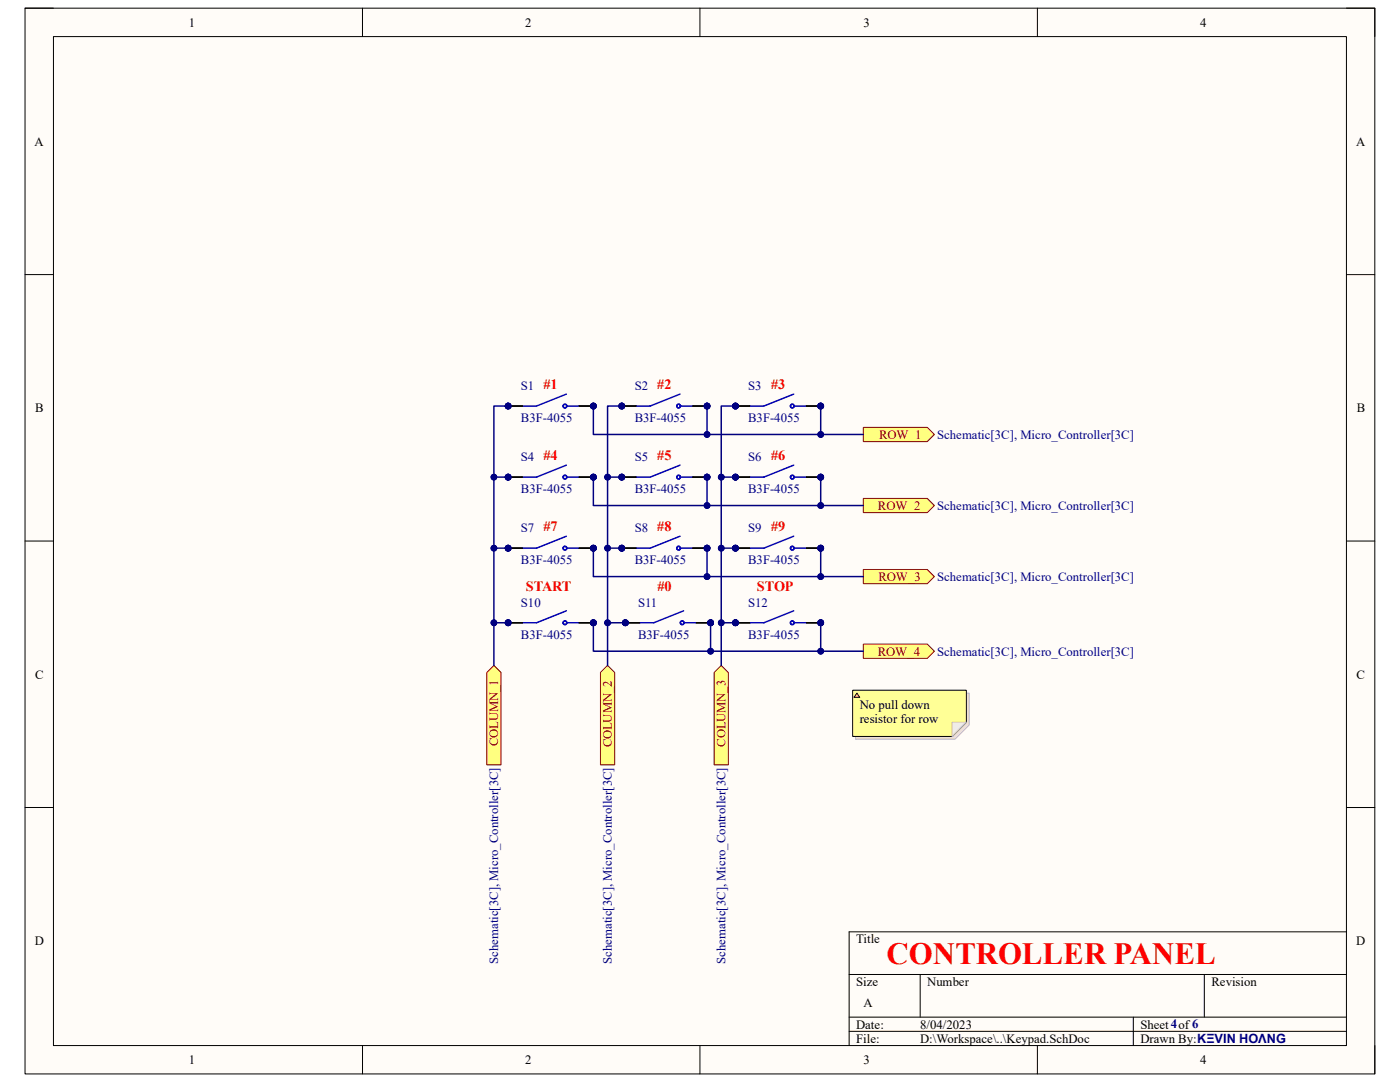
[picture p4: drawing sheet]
<svg xmlns="http://www.w3.org/2000/svg" width="279mm" height="216mm" viewBox="0 0 279 216" stroke-linecap="round" stroke-linejoin="round" font-family="sans-serif">
<path d="M5 1.6h269.4v212.7h-269.4z" fill-rule="evenodd" fill="#fffcf8"/>
<path d="M5 1.6h269.4v212.7h-269.4z" fill="none" stroke="#000" stroke-width=".2"/>
<path d="M10.7 7.3h258v201.3h-258z" fill-rule="evenodd" fill="#fffcf8"/>
<g fill="none" stroke="#000" stroke-width=".2">
<path d="M5 1.6h5.7M10.7 7.3h258v201.3h-258zM72.3 1.6v5.7M139.7 1.6v5.7M207 1.6v5.7M268.7 1.6h5.7v5.7M5 54.8h5.7M268.7 54.8h5.7M5 108h5.7M268.7 108h5.7M5 161.1h5.7M268.7 161.1h5.7"/>
<path d="M169.5 194.4h99.2M183.6 194.4v8.6M240.3 194.4v8.6M268.7 185.9h-99.2v22.7M72.3 208.6v5.7M139.7 208.6v5.7M169.5 203h99.2M169.5 205.8h99.2M207 208.6v5.7M226.2 203v5.6M274.4 208.6v5.7"/>
</g>
<circle cx="101.4" cy="81" r=".57" fill="#000080"/>
<circle cx="101.4" cy="81" r=".57" fill="none" stroke="#000080" stroke-width=".2"/>
<circle cx="101.4" cy="81" r=".57" fill="#000080"/>
<circle cx="101.4" cy="81" r=".57" fill="none" stroke="#000080" stroke-width=".2"/>
<circle cx="118.4" cy="81" r=".57" fill="#000080"/>
<circle cx="118.4" cy="81" r=".57" fill="none" stroke="#000080" stroke-width=".2"/>
<circle cx="118.4" cy="81" r=".57" fill="#000080"/>
<circle cx="118.4" cy="81" r=".57" fill="none" stroke="#000080" stroke-width=".2"/>
<g fill="none" stroke="#00f" stroke-width=".3">
<path d="M113 78.6l-5.9 2.4h-2.9M113.2 81h2.4"/>
<circle cx="112.7" cy="81" r=".37"/>
</g>
<path d="M101.4 81h2.8" fill="none" stroke="#000" stroke-width=".3"/>
<circle cx="101.4" cy="81" r=".57" fill="#000080"/>
<circle cx="101.4" cy="81" r=".57" fill="none" stroke="#000080" stroke-width=".2"/>
<path d="M101.4 81h2.8" fill="none" stroke="#000" stroke-width=".3"/>
<circle cx="101.4" cy="81" r=".57" fill="#000080"/>
<circle cx="101.4" cy="81" r=".57" fill="none" stroke="#000080" stroke-width=".2"/>
<path d="M115.6 81h2.8" fill="none" stroke="#000" stroke-width=".3"/>
<circle cx="118.4" cy="81" r=".57" fill="#000080"/>
<circle cx="118.4" cy="81" r=".57" fill="none" stroke="#000080" stroke-width=".2"/>
<path d="M115.6 81h2.8" fill="none" stroke="#000" stroke-width=".3"/>
<circle cx="118.4" cy="81" r=".57" fill="#000080"/>
<circle cx="118.4" cy="81" r=".57" fill="none" stroke="#000080" stroke-width=".2"/>
<circle cx="124.1" cy="81" r=".57" fill="#000080"/>
<circle cx="124.1" cy="81" r=".57" fill="none" stroke="#000080" stroke-width=".2"/>
<circle cx="124.1" cy="81" r=".57" fill="#000080"/>
<circle cx="124.1" cy="81" r=".57" fill="none" stroke="#000080" stroke-width=".2"/>
<circle cx="141.1" cy="81" r=".57" fill="#000080"/>
<circle cx="141.1" cy="81" r=".57" fill="none" stroke="#000080" stroke-width=".2"/>
<circle cx="141.1" cy="81" r=".57" fill="#000080"/>
<circle cx="141.1" cy="81" r=".57" fill="none" stroke="#000080" stroke-width=".2"/>
<g fill="none" stroke="#00f" stroke-width=".3">
<path d="M135.7 78.6l-5.9 2.4h-2.9M135.9 81h2.4"/>
<circle cx="135.4" cy="81" r=".37"/>
</g>
<path d="M124.1 81h2.8" fill="none" stroke="#000" stroke-width=".3"/>
<circle cx="124.1" cy="81" r=".57" fill="#000080"/>
<circle cx="124.1" cy="81" r=".57" fill="none" stroke="#000080" stroke-width=".2"/>
<path d="M124.1 81h2.8" fill="none" stroke="#000" stroke-width=".3"/>
<circle cx="124.1" cy="81" r=".57" fill="#000080"/>
<circle cx="124.1" cy="81" r=".57" fill="none" stroke="#000080" stroke-width=".2"/>
<path d="M138.3 81h2.8" fill="none" stroke="#000" stroke-width=".3"/>
<circle cx="141.1" cy="81" r=".57" fill="#000080"/>
<circle cx="141.1" cy="81" r=".57" fill="none" stroke="#000080" stroke-width=".2"/>
<path d="M138.3 81h2.8" fill="none" stroke="#000" stroke-width=".3"/>
<circle cx="141.1" cy="81" r=".57" fill="#000080"/>
<circle cx="141.1" cy="81" r=".57" fill="none" stroke="#000080" stroke-width=".2"/>
<circle cx="146.8" cy="81" r=".57" fill="#000080"/>
<circle cx="146.8" cy="81" r=".57" fill="none" stroke="#000080" stroke-width=".2"/>
<circle cx="146.8" cy="81" r=".57" fill="#000080"/>
<circle cx="146.8" cy="81" r=".57" fill="none" stroke="#000080" stroke-width=".2"/>
<circle cx="163.8" cy="81" r=".57" fill="#000080"/>
<circle cx="163.8" cy="81" r=".57" fill="none" stroke="#000080" stroke-width=".2"/>
<circle cx="163.8" cy="81" r=".57" fill="#000080"/>
<circle cx="163.8" cy="81" r=".57" fill="none" stroke="#000080" stroke-width=".2"/>
<g fill="none" stroke="#00f" stroke-width=".3">
<path d="M158.4 78.6l-6 2.4h-2.8M158.5 81h2.5"/>
<circle cx="158.1" cy="81" r=".37"/>
</g>
<path d="M146.8 81h2.8" fill="none" stroke="#000" stroke-width=".3"/>
<circle cx="146.8" cy="81" r=".57" fill="#000080"/>
<circle cx="146.8" cy="81" r=".57" fill="none" stroke="#000080" stroke-width=".2"/>
<path d="M146.8 81h2.8" fill="none" stroke="#000" stroke-width=".3"/>
<circle cx="146.8" cy="81" r=".57" fill="#000080"/>
<circle cx="146.8" cy="81" r=".57" fill="none" stroke="#000080" stroke-width=".2"/>
<path d="M161 81h2.8" fill="none" stroke="#000" stroke-width=".3"/>
<circle cx="163.8" cy="81" r=".57" fill="#000080"/>
<circle cx="163.8" cy="81" r=".57" fill="none" stroke="#000080" stroke-width=".2"/>
<path d="M161 81h2.8" fill="none" stroke="#000" stroke-width=".3"/>
<circle cx="163.8" cy="81" r=".57" fill="#000080"/>
<circle cx="163.8" cy="81" r=".57" fill="none" stroke="#000080" stroke-width=".2"/>
<circle cx="101.4" cy="95.2" r=".57" fill="#000080"/>
<circle cx="101.4" cy="95.2" r=".57" fill="none" stroke="#000080" stroke-width=".2"/>
<circle cx="101.4" cy="95.2" r=".57" fill="#000080"/>
<circle cx="101.4" cy="95.2" r=".57" fill="none" stroke="#000080" stroke-width=".2"/>
<circle cx="118.4" cy="95.2" r=".57" fill="#000080"/>
<circle cx="118.4" cy="95.2" r=".57" fill="none" stroke="#000080" stroke-width=".2"/>
<circle cx="118.4" cy="95.2" r=".57" fill="#000080"/>
<circle cx="118.4" cy="95.2" r=".57" fill="none" stroke="#000080" stroke-width=".2"/>
<g fill="none" stroke="#00f" stroke-width=".3">
<path d="M113 92.8l-5.9 2.4h-2.9M113.2 95.2h2.4"/>
<circle cx="112.7" cy="95.2" r=".37"/>
</g>
<path d="M101.4 95.2h2.8" fill="none" stroke="#000" stroke-width=".3"/>
<circle cx="101.4" cy="95.2" r=".57" fill="#000080"/>
<circle cx="101.4" cy="95.2" r=".57" fill="none" stroke="#000080" stroke-width=".2"/>
<path d="M101.4 95.2h2.8" fill="none" stroke="#000" stroke-width=".3"/>
<circle cx="101.4" cy="95.2" r=".57" fill="#000080"/>
<circle cx="101.4" cy="95.2" r=".57" fill="none" stroke="#000080" stroke-width=".2"/>
<path d="M115.6 95.2h2.8" fill="none" stroke="#000" stroke-width=".3"/>
<circle cx="118.4" cy="95.2" r=".57" fill="#000080"/>
<circle cx="118.4" cy="95.2" r=".57" fill="none" stroke="#000080" stroke-width=".2"/>
<path d="M115.6 95.2h2.8" fill="none" stroke="#000" stroke-width=".3"/>
<circle cx="118.4" cy="95.2" r=".57" fill="#000080"/>
<circle cx="118.4" cy="95.2" r=".57" fill="none" stroke="#000080" stroke-width=".2"/>
<circle cx="124.1" cy="95.2" r=".57" fill="#000080"/>
<circle cx="124.1" cy="95.2" r=".57" fill="none" stroke="#000080" stroke-width=".2"/>
<circle cx="124.1" cy="95.2" r=".57" fill="#000080"/>
<circle cx="124.1" cy="95.2" r=".57" fill="none" stroke="#000080" stroke-width=".2"/>
<circle cx="141.1" cy="95.2" r=".57" fill="#000080"/>
<circle cx="141.1" cy="95.2" r=".57" fill="none" stroke="#000080" stroke-width=".2"/>
<circle cx="141.1" cy="95.2" r=".57" fill="#000080"/>
<circle cx="141.1" cy="95.2" r=".57" fill="none" stroke="#000080" stroke-width=".2"/>
<g fill="none" stroke="#00f" stroke-width=".3">
<path d="M135.7 92.8l-5.9 2.4h-2.9M135.9 95.2h2.4"/>
<circle cx="135.4" cy="95.2" r=".37"/>
</g>
<path d="M124.1 95.2h2.8" fill="none" stroke="#000" stroke-width=".3"/>
<circle cx="124.1" cy="95.2" r=".57" fill="#000080"/>
<circle cx="124.1" cy="95.2" r=".57" fill="none" stroke="#000080" stroke-width=".2"/>
<path d="M124.1 95.2h2.8" fill="none" stroke="#000" stroke-width=".3"/>
<circle cx="124.1" cy="95.2" r=".57" fill="#000080"/>
<circle cx="124.1" cy="95.2" r=".57" fill="none" stroke="#000080" stroke-width=".2"/>
<path d="M138.3 95.2h2.8" fill="none" stroke="#000" stroke-width=".3"/>
<circle cx="141.1" cy="95.2" r=".57" fill="#000080"/>
<circle cx="141.1" cy="95.2" r=".57" fill="none" stroke="#000080" stroke-width=".2"/>
<path d="M138.3 95.2h2.8" fill="none" stroke="#000" stroke-width=".3"/>
<circle cx="141.1" cy="95.2" r=".57" fill="#000080"/>
<circle cx="141.1" cy="95.2" r=".57" fill="none" stroke="#000080" stroke-width=".2"/>
<circle cx="146.8" cy="95.2" r=".57" fill="#000080"/>
<circle cx="146.8" cy="95.2" r=".57" fill="none" stroke="#000080" stroke-width=".2"/>
<circle cx="146.8" cy="95.2" r=".57" fill="#000080"/>
<circle cx="146.8" cy="95.2" r=".57" fill="none" stroke="#000080" stroke-width=".2"/>
<circle cx="163.8" cy="95.2" r=".57" fill="#000080"/>
<circle cx="163.8" cy="95.2" r=".57" fill="none" stroke="#000080" stroke-width=".2"/>
<circle cx="163.8" cy="95.2" r=".57" fill="#000080"/>
<circle cx="163.8" cy="95.2" r=".57" fill="none" stroke="#000080" stroke-width=".2"/>
<g fill="none" stroke="#00f" stroke-width=".3">
<path d="M158.4 92.8l-6 2.4h-2.8M158.5 95.2h2.5"/>
<circle cx="158.1" cy="95.2" r=".37"/>
</g>
<path d="M146.8 95.2h2.8" fill="none" stroke="#000" stroke-width=".3"/>
<circle cx="146.8" cy="95.2" r=".57" fill="#000080"/>
<circle cx="146.8" cy="95.2" r=".57" fill="none" stroke="#000080" stroke-width=".2"/>
<path d="M146.8 95.2h2.8" fill="none" stroke="#000" stroke-width=".3"/>
<circle cx="146.8" cy="95.2" r=".57" fill="#000080"/>
<circle cx="146.8" cy="95.2" r=".57" fill="none" stroke="#000080" stroke-width=".2"/>
<path d="M161 95.2h2.8" fill="none" stroke="#000" stroke-width=".3"/>
<circle cx="163.8" cy="95.2" r=".57" fill="#000080"/>
<circle cx="163.8" cy="95.2" r=".57" fill="none" stroke="#000080" stroke-width=".2"/>
<path d="M161 95.2h2.8" fill="none" stroke="#000" stroke-width=".3"/>
<circle cx="163.8" cy="95.2" r=".57" fill="#000080"/>
<circle cx="163.8" cy="95.2" r=".57" fill="none" stroke="#000080" stroke-width=".2"/>
<circle cx="101.4" cy="109.4" r=".57" fill="#000080"/>
<circle cx="101.4" cy="109.4" r=".57" fill="none" stroke="#000080" stroke-width=".2"/>
<circle cx="101.4" cy="109.4" r=".57" fill="#000080"/>
<circle cx="101.4" cy="109.4" r=".57" fill="none" stroke="#000080" stroke-width=".2"/>
<circle cx="118.4" cy="109.4" r=".57" fill="#000080"/>
<circle cx="118.4" cy="109.4" r=".57" fill="none" stroke="#000080" stroke-width=".2"/>
<circle cx="118.4" cy="109.4" r=".57" fill="#000080"/>
<circle cx="118.4" cy="109.4" r=".57" fill="none" stroke="#000080" stroke-width=".2"/>
<g fill="none" stroke="#00f" stroke-width=".3">
<path d="M113 107l-5.9 2.4h-2.9M113.2 109.4h2.4"/>
<circle cx="112.7" cy="109.4" r=".37"/>
</g>
<path d="M101.4 109.4h2.8" fill="none" stroke="#000" stroke-width=".3"/>
<circle cx="101.4" cy="109.4" r=".57" fill="#000080"/>
<circle cx="101.4" cy="109.4" r=".57" fill="none" stroke="#000080" stroke-width=".2"/>
<path d="M101.4 109.4h2.8" fill="none" stroke="#000" stroke-width=".3"/>
<circle cx="101.4" cy="109.4" r=".57" fill="#000080"/>
<circle cx="101.4" cy="109.4" r=".57" fill="none" stroke="#000080" stroke-width=".2"/>
<path d="M115.6 109.4h2.8" fill="none" stroke="#000" stroke-width=".3"/>
<circle cx="118.4" cy="109.4" r=".57" fill="#000080"/>
<circle cx="118.4" cy="109.4" r=".57" fill="none" stroke="#000080" stroke-width=".2"/>
<path d="M115.6 109.4h2.8" fill="none" stroke="#000" stroke-width=".3"/>
<circle cx="118.4" cy="109.4" r=".57" fill="#000080"/>
<circle cx="118.4" cy="109.4" r=".57" fill="none" stroke="#000080" stroke-width=".2"/>
<circle cx="124.1" cy="109.4" r=".57" fill="#000080"/>
<circle cx="124.1" cy="109.4" r=".57" fill="none" stroke="#000080" stroke-width=".2"/>
<circle cx="124.1" cy="109.4" r=".57" fill="#000080"/>
<circle cx="124.1" cy="109.4" r=".57" fill="none" stroke="#000080" stroke-width=".2"/>
<circle cx="141.1" cy="109.4" r=".57" fill="#000080"/>
<circle cx="141.1" cy="109.4" r=".57" fill="none" stroke="#000080" stroke-width=".2"/>
<circle cx="141.1" cy="109.4" r=".57" fill="#000080"/>
<circle cx="141.1" cy="109.4" r=".57" fill="none" stroke="#000080" stroke-width=".2"/>
<g fill="none" stroke="#00f" stroke-width=".3">
<path d="M135.7 107l-5.9 2.4h-2.9M135.9 109.4h2.4"/>
<circle cx="135.4" cy="109.4" r=".37"/>
</g>
<path d="M124.1 109.4h2.8" fill="none" stroke="#000" stroke-width=".3"/>
<circle cx="124.1" cy="109.4" r=".57" fill="#000080"/>
<circle cx="124.1" cy="109.4" r=".57" fill="none" stroke="#000080" stroke-width=".2"/>
<path d="M124.1 109.4h2.8" fill="none" stroke="#000" stroke-width=".3"/>
<circle cx="124.1" cy="109.4" r=".57" fill="#000080"/>
<circle cx="124.1" cy="109.4" r=".57" fill="none" stroke="#000080" stroke-width=".2"/>
<path d="M138.3 109.4h2.8" fill="none" stroke="#000" stroke-width=".3"/>
<circle cx="141.1" cy="109.4" r=".57" fill="#000080"/>
<circle cx="141.1" cy="109.4" r=".57" fill="none" stroke="#000080" stroke-width=".2"/>
<path d="M138.3 109.4h2.8" fill="none" stroke="#000" stroke-width=".3"/>
<circle cx="141.1" cy="109.4" r=".57" fill="#000080"/>
<circle cx="141.1" cy="109.4" r=".57" fill="none" stroke="#000080" stroke-width=".2"/>
<circle cx="146.8" cy="109.4" r=".57" fill="#000080"/>
<circle cx="146.8" cy="109.4" r=".57" fill="none" stroke="#000080" stroke-width=".2"/>
<circle cx="146.8" cy="109.4" r=".57" fill="#000080"/>
<circle cx="146.8" cy="109.4" r=".57" fill="none" stroke="#000080" stroke-width=".2"/>
<circle cx="163.8" cy="109.4" r=".57" fill="#000080"/>
<circle cx="163.8" cy="109.4" r=".57" fill="none" stroke="#000080" stroke-width=".2"/>
<circle cx="163.8" cy="109.4" r=".57" fill="#000080"/>
<circle cx="163.8" cy="109.4" r=".57" fill="none" stroke="#000080" stroke-width=".2"/>
<g fill="none" stroke="#00f" stroke-width=".3">
<path d="M158.4 107l-6 2.4h-2.8M158.5 109.4h2.5"/>
<circle cx="158.1" cy="109.4" r=".37"/>
</g>
<path d="M146.8 109.4h2.8" fill="none" stroke="#000" stroke-width=".3"/>
<circle cx="146.8" cy="109.4" r=".57" fill="#000080"/>
<circle cx="146.8" cy="109.4" r=".57" fill="none" stroke="#000080" stroke-width=".2"/>
<path d="M146.8 109.4h2.8" fill="none" stroke="#000" stroke-width=".3"/>
<circle cx="146.8" cy="109.4" r=".57" fill="#000080"/>
<circle cx="146.8" cy="109.4" r=".57" fill="none" stroke="#000080" stroke-width=".2"/>
<path d="M161 109.4h2.8" fill="none" stroke="#000" stroke-width=".3"/>
<circle cx="163.8" cy="109.4" r=".57" fill="#000080"/>
<circle cx="163.8" cy="109.4" r=".57" fill="none" stroke="#000080" stroke-width=".2"/>
<path d="M161 109.4h2.8" fill="none" stroke="#000" stroke-width=".3"/>
<circle cx="163.8" cy="109.4" r=".57" fill="#000080"/>
<circle cx="163.8" cy="109.4" r=".57" fill="none" stroke="#000080" stroke-width=".2"/>
<path d="M97.1 134.2l1.5-1.4 1.4 1.4v18.4h-2.9z" fill-rule="evenodd" fill="#ffff80"/>
<path d="M97.1 134.2l1.5-1.4 1.4 1.4v18.4h-2.9z" fill="none" stroke="#800000" stroke-width=".2"/>
<path d="M119.8 134.2l1.5-1.4 1.4 1.4v18.4h-2.9z" fill-rule="evenodd" fill="#ffff80"/>
<path d="M119.8 134.2l1.5-1.4 1.4 1.4v18.4h-2.9z" fill="none" stroke="#800000" stroke-width=".2"/>
<path d="M142.5 134.2l1.4-1.4 1.5 1.4v18.4h-2.9z" fill-rule="evenodd" fill="#ffff80"/>
<path d="M142.5 134.2l1.4-1.4 1.5 1.4v18.4h-2.9z" fill="none" stroke="#800000" stroke-width=".2"/>
<path d="M172.3 85.3h12.8l1.4 1.4-1.4 1.4h-12.8z" fill-rule="evenodd" fill="#ffff80"/>
<path d="M172.3 85.3h12.8l1.4 1.4-1.4 1.4h-12.8z" fill="none" stroke="#800000" stroke-width=".2"/>
<path d="M172.3 99.5h12.8l1.4 1.4-1.4 1.4h-12.8z" fill-rule="evenodd" fill="#ffff80"/>
<path d="M172.3 99.5h12.8l1.4 1.4-1.4 1.4h-12.8z" fill="none" stroke="#800000" stroke-width=".2"/>
<path d="M172.3 113.6h12.8l1.4 1.5-1.4 1.4h-12.8z" fill-rule="evenodd" fill="#ffff80"/>
<path d="M172.3 113.6h12.8l1.4 1.5-1.4 1.4h-12.8z" fill="none" stroke="#800000" stroke-width=".2"/>
<circle cx="101.4" cy="124.3" r=".57" fill="#000080"/>
<circle cx="101.4" cy="124.3" r=".57" fill="none" stroke="#000080" stroke-width=".2"/>
<circle cx="101.4" cy="124.3" r=".57" fill="#000080"/>
<circle cx="101.4" cy="124.3" r=".57" fill="none" stroke="#000080" stroke-width=".2"/>
<circle cx="118.4" cy="124.3" r=".57" fill="#000080"/>
<circle cx="118.4" cy="124.3" r=".57" fill="none" stroke="#000080" stroke-width=".2"/>
<circle cx="118.4" cy="124.3" r=".57" fill="#000080"/>
<circle cx="118.4" cy="124.3" r=".57" fill="none" stroke="#000080" stroke-width=".2"/>
<g fill="none" stroke="#00f" stroke-width=".3">
<path d="M113 121.9l-5.9 2.4h-2.9M113.2 124.3h2.4"/>
<circle cx="112.7" cy="124.3" r=".37"/>
</g>
<path d="M101.4 124.3h2.8" fill="none" stroke="#000" stroke-width=".3"/>
<circle cx="101.4" cy="124.3" r=".57" fill="#000080"/>
<circle cx="101.4" cy="124.3" r=".57" fill="none" stroke="#000080" stroke-width=".2"/>
<path d="M101.4 124.3h2.8" fill="none" stroke="#000" stroke-width=".3"/>
<circle cx="101.4" cy="124.3" r=".57" fill="#000080"/>
<circle cx="101.4" cy="124.3" r=".57" fill="none" stroke="#000080" stroke-width=".2"/>
<path d="M115.6 124.3h2.8" fill="none" stroke="#000" stroke-width=".3"/>
<circle cx="118.4" cy="124.3" r=".57" fill="#000080"/>
<circle cx="118.4" cy="124.3" r=".57" fill="none" stroke="#000080" stroke-width=".2"/>
<path d="M115.6 124.3h2.8" fill="none" stroke="#000" stroke-width=".3"/>
<circle cx="118.4" cy="124.3" r=".57" fill="#000080"/>
<circle cx="118.4" cy="124.3" r=".57" fill="none" stroke="#000080" stroke-width=".2"/>
<circle cx="124.8" cy="124.3" r=".57" fill="#000080"/>
<circle cx="124.8" cy="124.3" r=".57" fill="none" stroke="#000080" stroke-width=".2"/>
<circle cx="124.8" cy="124.3" r=".57" fill="#000080"/>
<circle cx="124.8" cy="124.3" r=".57" fill="none" stroke="#000080" stroke-width=".2"/>
<circle cx="141.8" cy="124.3" r=".57" fill="#000080"/>
<circle cx="141.8" cy="124.3" r=".57" fill="none" stroke="#000080" stroke-width=".2"/>
<circle cx="141.8" cy="124.3" r=".57" fill="#000080"/>
<circle cx="141.8" cy="124.3" r=".57" fill="none" stroke="#000080" stroke-width=".2"/>
<g fill="none" stroke="#00f" stroke-width=".3">
<path d="M136.4 121.9l-5.9 2.4h-2.9M136.6 124.3h2.4"/>
<circle cx="136.1" cy="124.3" r=".37"/>
</g>
<path d="M124.8 124.3h2.8" fill="none" stroke="#000" stroke-width=".3"/>
<circle cx="124.8" cy="124.3" r=".57" fill="#000080"/>
<circle cx="124.8" cy="124.3" r=".57" fill="none" stroke="#000080" stroke-width=".2"/>
<path d="M124.8 124.3h2.8" fill="none" stroke="#000" stroke-width=".3"/>
<circle cx="124.8" cy="124.3" r=".57" fill="#000080"/>
<circle cx="124.8" cy="124.3" r=".57" fill="none" stroke="#000080" stroke-width=".2"/>
<path d="M139 124.3h2.8" fill="none" stroke="#000" stroke-width=".3"/>
<circle cx="141.8" cy="124.3" r=".57" fill="#000080"/>
<circle cx="141.8" cy="124.3" r=".57" fill="none" stroke="#000080" stroke-width=".2"/>
<path d="M139 124.3h2.8" fill="none" stroke="#000" stroke-width=".3"/>
<circle cx="141.8" cy="124.3" r=".57" fill="#000080"/>
<circle cx="141.8" cy="124.3" r=".57" fill="none" stroke="#000080" stroke-width=".2"/>
<circle cx="146.8" cy="124.3" r=".57" fill="#000080"/>
<circle cx="146.8" cy="124.3" r=".57" fill="none" stroke="#000080" stroke-width=".2"/>
<circle cx="146.8" cy="124.3" r=".57" fill="#000080"/>
<circle cx="146.8" cy="124.3" r=".57" fill="none" stroke="#000080" stroke-width=".2"/>
<circle cx="163.8" cy="124.3" r=".57" fill="#000080"/>
<circle cx="163.8" cy="124.3" r=".57" fill="none" stroke="#000080" stroke-width=".2"/>
<circle cx="163.8" cy="124.3" r=".57" fill="#000080"/>
<circle cx="163.8" cy="124.3" r=".57" fill="none" stroke="#000080" stroke-width=".2"/>
<g fill="none" stroke="#00f" stroke-width=".3">
<path d="M158.4 121.9l-6 2.4h-2.8M158.5 124.3h2.5"/>
<circle cx="158.1" cy="124.3" r=".37"/>
</g>
<path d="M146.8 124.3h2.8" fill="none" stroke="#000" stroke-width=".3"/>
<circle cx="146.8" cy="124.3" r=".57" fill="#000080"/>
<circle cx="146.8" cy="124.3" r=".57" fill="none" stroke="#000080" stroke-width=".2"/>
<path d="M146.8 124.3h2.8" fill="none" stroke="#000" stroke-width=".3"/>
<circle cx="146.8" cy="124.3" r=".57" fill="#000080"/>
<circle cx="146.8" cy="124.3" r=".57" fill="none" stroke="#000080" stroke-width=".2"/>
<path d="M161 124.3h2.8" fill="none" stroke="#000" stroke-width=".3"/>
<circle cx="163.8" cy="124.3" r=".57" fill="#000080"/>
<circle cx="163.8" cy="124.3" r=".57" fill="none" stroke="#000080" stroke-width=".2"/>
<path d="M161 124.3h2.8" fill="none" stroke="#000" stroke-width=".3"/>
<circle cx="163.8" cy="124.3" r=".57" fill="#000080"/>
<circle cx="163.8" cy="124.3" r=".57" fill="none" stroke="#000080" stroke-width=".2"/>
<path d="M172.3 128.5h12.8l1.4 1.4-1.4 1.5h-12.8z" fill-rule="evenodd" fill="#ffff80"/>
<path d="M172.3 128.5h12.8l1.4 1.4-1.4 1.5h-12.8z" fill="none" stroke="#800000" stroke-width=".2"/>
<path d="M118.4 81v5.7h22.7v-5.7" fill="none" stroke="#000080" stroke-width=".3"/>
<circle cx="118.4" cy="81" r=".57" fill="#000080"/>
<circle cx="118.4" cy="81" r=".57" fill="none" stroke="#000080" stroke-width=".2"/>
<circle cx="141.1" cy="86.7" r=".57" fill="#000080"/>
<circle cx="141.1" cy="86.7" r=".57" fill="none" stroke="#000080" stroke-width=".2"/>
<circle cx="141.1" cy="81" r=".57" fill="#000080"/>
<circle cx="141.1" cy="81" r=".57" fill="none" stroke="#000080" stroke-width=".2"/>
<path d="M163.8 81v5.7h-22.7" fill="none" stroke="#000080" stroke-width=".3"/>
<circle cx="141.1" cy="86.7" r=".57" fill="#000080"/>
<circle cx="141.1" cy="86.7" r=".57" fill="none" stroke="#000080" stroke-width=".2"/>
<circle cx="163.8" cy="86.7" r=".57" fill="#000080"/>
<circle cx="163.8" cy="86.7" r=".57" fill="none" stroke="#000080" stroke-width=".2"/>
<circle cx="163.8" cy="81" r=".57" fill="#000080"/>
<circle cx="163.8" cy="81" r=".57" fill="none" stroke="#000080" stroke-width=".2"/>
<path d="M118.4 95.2v5.7h22.7v-5.7" fill="none" stroke="#000080" stroke-width=".3"/>
<circle cx="118.4" cy="95.2" r=".57" fill="#000080"/>
<circle cx="118.4" cy="95.2" r=".57" fill="none" stroke="#000080" stroke-width=".2"/>
<circle cx="141.1" cy="100.9" r=".57" fill="#000080"/>
<circle cx="141.1" cy="100.9" r=".57" fill="none" stroke="#000080" stroke-width=".2"/>
<circle cx="141.1" cy="95.2" r=".57" fill="#000080"/>
<circle cx="141.1" cy="95.2" r=".57" fill="none" stroke="#000080" stroke-width=".2"/>
<path d="M163.8 95.2v5.7h-22.7" fill="none" stroke="#000080" stroke-width=".3"/>
<circle cx="141.1" cy="100.9" r=".57" fill="#000080"/>
<circle cx="141.1" cy="100.9" r=".57" fill="none" stroke="#000080" stroke-width=".2"/>
<circle cx="163.8" cy="100.9" r=".57" fill="#000080"/>
<circle cx="163.8" cy="100.9" r=".57" fill="none" stroke="#000080" stroke-width=".2"/>
<circle cx="163.8" cy="95.2" r=".57" fill="#000080"/>
<circle cx="163.8" cy="95.2" r=".57" fill="none" stroke="#000080" stroke-width=".2"/>
<path d="M118.4 109.4v5.7h22.7v-5.7" fill="none" stroke="#000080" stroke-width=".3"/>
<circle cx="118.4" cy="109.4" r=".57" fill="#000080"/>
<circle cx="118.4" cy="109.4" r=".57" fill="none" stroke="#000080" stroke-width=".2"/>
<circle cx="141.1" cy="115.1" r=".57" fill="#000080"/>
<circle cx="141.1" cy="115.1" r=".57" fill="none" stroke="#000080" stroke-width=".2"/>
<circle cx="141.1" cy="109.4" r=".57" fill="#000080"/>
<circle cx="141.1" cy="109.4" r=".57" fill="none" stroke="#000080" stroke-width=".2"/>
<path d="M163.8 109.4v5.7h-22.7" fill="none" stroke="#000080" stroke-width=".3"/>
<circle cx="141.1" cy="115.1" r=".57" fill="#000080"/>
<circle cx="141.1" cy="115.1" r=".57" fill="none" stroke="#000080" stroke-width=".2"/>
<circle cx="163.8" cy="115.1" r=".57" fill="#000080"/>
<circle cx="163.8" cy="115.1" r=".57" fill="none" stroke="#000080" stroke-width=".2"/>
<circle cx="163.8" cy="109.4" r=".57" fill="#000080"/>
<circle cx="163.8" cy="109.4" r=".57" fill="none" stroke="#000080" stroke-width=".2"/>
<path d="M101.4 81h-2.8v14.2h2.8" fill="none" stroke="#000080" stroke-width=".3"/>
<circle cx="101.4" cy="81" r=".57" fill="#000080"/>
<circle cx="101.4" cy="81" r=".57" fill="none" stroke="#000080" stroke-width=".2"/>
<circle cx="98.6" cy="95.2" r=".57" fill="#000080"/>
<circle cx="98.6" cy="95.2" r=".57" fill="none" stroke="#000080" stroke-width=".2"/>
<circle cx="101.4" cy="95.2" r=".57" fill="#000080"/>
<circle cx="101.4" cy="95.2" r=".57" fill="none" stroke="#000080" stroke-width=".2"/>
<path d="M98.6 95.2v14.2h2.8" fill="none" stroke="#000080" stroke-width=".3"/>
<circle cx="98.6" cy="95.2" r=".57" fill="#000080"/>
<circle cx="98.6" cy="95.2" r=".57" fill="none" stroke="#000080" stroke-width=".2"/>
<circle cx="98.6" cy="109.4" r=".57" fill="#000080"/>
<circle cx="98.6" cy="109.4" r=".57" fill="none" stroke="#000080" stroke-width=".2"/>
<circle cx="101.4" cy="109.4" r=".57" fill="#000080"/>
<circle cx="101.4" cy="109.4" r=".57" fill="none" stroke="#000080" stroke-width=".2"/>
<path d="M124.1 81h-2.8v14.2h2.8" fill="none" stroke="#000080" stroke-width=".3"/>
<circle cx="124.1" cy="81" r=".57" fill="#000080"/>
<circle cx="124.1" cy="81" r=".57" fill="none" stroke="#000080" stroke-width=".2"/>
<circle cx="121.3" cy="95.2" r=".57" fill="#000080"/>
<circle cx="121.3" cy="95.2" r=".57" fill="none" stroke="#000080" stroke-width=".2"/>
<circle cx="124.1" cy="95.2" r=".57" fill="#000080"/>
<circle cx="124.1" cy="95.2" r=".57" fill="none" stroke="#000080" stroke-width=".2"/>
<path d="M121.3 95.2v14.2h2.8" fill="none" stroke="#000080" stroke-width=".3"/>
<circle cx="121.3" cy="95.2" r=".57" fill="#000080"/>
<circle cx="121.3" cy="95.2" r=".57" fill="none" stroke="#000080" stroke-width=".2"/>
<circle cx="121.3" cy="109.4" r=".57" fill="#000080"/>
<circle cx="121.3" cy="109.4" r=".57" fill="none" stroke="#000080" stroke-width=".2"/>
<circle cx="124.1" cy="109.4" r=".57" fill="#000080"/>
<circle cx="124.1" cy="109.4" r=".57" fill="none" stroke="#000080" stroke-width=".2"/>
<path d="M146.8 81h-2.9v14.2h2.9" fill="none" stroke="#000080" stroke-width=".3"/>
<circle cx="146.8" cy="81" r=".57" fill="#000080"/>
<circle cx="146.8" cy="81" r=".57" fill="none" stroke="#000080" stroke-width=".2"/>
<circle cx="143.9" cy="95.2" r=".57" fill="#000080"/>
<circle cx="143.9" cy="95.2" r=".57" fill="none" stroke="#000080" stroke-width=".2"/>
<circle cx="146.8" cy="95.2" r=".57" fill="#000080"/>
<circle cx="146.8" cy="95.2" r=".57" fill="none" stroke="#000080" stroke-width=".2"/>
<path d="M143.9 95.2v14.2h2.9" fill="none" stroke="#000080" stroke-width=".3"/>
<circle cx="143.9" cy="95.2" r=".57" fill="#000080"/>
<circle cx="143.9" cy="95.2" r=".57" fill="none" stroke="#000080" stroke-width=".2"/>
<circle cx="143.9" cy="109.4" r=".57" fill="#000080"/>
<circle cx="143.9" cy="109.4" r=".57" fill="none" stroke="#000080" stroke-width=".2"/>
<circle cx="146.8" cy="109.4" r=".57" fill="#000080"/>
<circle cx="146.8" cy="109.4" r=".57" fill="none" stroke="#000080" stroke-width=".2"/>
<path d="M163.8 86.7h8.5" fill="none" stroke="#000080" stroke-width=".3"/>
<circle cx="163.8" cy="86.7" r=".57" fill="#000080"/>
<circle cx="163.8" cy="86.7" r=".57" fill="none" stroke="#000080" stroke-width=".2"/>
<path d="M163.8 100.9h8.5" fill="none" stroke="#000080" stroke-width=".3"/>
<circle cx="163.8" cy="100.9" r=".57" fill="#000080"/>
<circle cx="163.8" cy="100.9" r=".57" fill="none" stroke="#000080" stroke-width=".2"/>
<path d="M163.8 115.1h8.5" fill="none" stroke="#000080" stroke-width=".3"/>
<circle cx="163.8" cy="115.1" r=".57" fill="#000080"/>
<circle cx="163.8" cy="115.1" r=".57" fill="none" stroke="#000080" stroke-width=".2"/>
<path d="M98.6 124.3h2.8" fill="none" stroke="#000080" stroke-width=".3"/>
<circle cx="98.6" cy="124.3" r=".57" fill="#000080"/>
<circle cx="98.6" cy="124.3" r=".57" fill="none" stroke="#000080" stroke-width=".2"/>
<circle cx="101.4" cy="124.3" r=".57" fill="#000080"/>
<circle cx="101.4" cy="124.3" r=".57" fill="none" stroke="#000080" stroke-width=".2"/>
<path d="M118.4 124.3v5.6h23.4v-5.6" fill="none" stroke="#000080" stroke-width=".3"/>
<circle cx="118.4" cy="124.3" r=".57" fill="#000080"/>
<circle cx="118.4" cy="124.3" r=".57" fill="none" stroke="#000080" stroke-width=".2"/>
<circle cx="141.8" cy="129.9" r=".57" fill="#000080"/>
<circle cx="141.8" cy="129.9" r=".57" fill="none" stroke="#000080" stroke-width=".2"/>
<circle cx="141.8" cy="124.3" r=".57" fill="#000080"/>
<circle cx="141.8" cy="124.3" r=".57" fill="none" stroke="#000080" stroke-width=".2"/>
<path d="M163.8 124.3v5.6h-22" fill="none" stroke="#000080" stroke-width=".3"/>
<circle cx="141.8" cy="129.9" r=".57" fill="#000080"/>
<circle cx="141.8" cy="129.9" r=".57" fill="none" stroke="#000080" stroke-width=".2"/>
<circle cx="163.8" cy="129.9" r=".57" fill="#000080"/>
<circle cx="163.8" cy="129.9" r=".57" fill="none" stroke="#000080" stroke-width=".2"/>
<circle cx="163.8" cy="124.3" r=".57" fill="#000080"/>
<circle cx="163.8" cy="124.3" r=".57" fill="none" stroke="#000080" stroke-width=".2"/>
<path d="M143.9 124.3h2.9" fill="none" stroke="#000080" stroke-width=".3"/>
<circle cx="146.8" cy="124.3" r=".57" fill="#000080"/>
<circle cx="146.8" cy="124.3" r=".57" fill="none" stroke="#000080" stroke-width=".2"/>
<circle cx="143.9" cy="124.3" r=".57" fill="#000080"/>
<circle cx="143.9" cy="124.3" r=".57" fill="none" stroke="#000080" stroke-width=".2"/>
<path d="M163.8 129.9h8.5" fill="none" stroke="#000080" stroke-width=".3"/>
<circle cx="163.8" cy="129.9" r=".57" fill="#000080"/>
<circle cx="163.8" cy="129.9" r=".57" fill="none" stroke="#000080" stroke-width=".2"/>
<path d="M122 124.3h-.7v8.5" fill="none" stroke="#000080" stroke-width=".3"/>
<circle cx="121.3" cy="124.3" r=".57" fill="#000080"/>
<circle cx="121.3" cy="124.3" r=".57" fill="none" stroke="#000080" stroke-width=".2"/>
<path d="M122 124.3h2.8" fill="none" stroke="#000080" stroke-width=".3"/>
<circle cx="124.8" cy="124.3" r=".57" fill="#000080"/>
<circle cx="124.8" cy="124.3" r=".57" fill="none" stroke="#000080" stroke-width=".2"/>
<path d="M121.3 109.4v14.9" fill="none" stroke="#000080" stroke-width=".3"/>
<circle cx="121.3" cy="124.3" r=".57" fill="#000080"/>
<circle cx="121.3" cy="124.3" r=".57" fill="none" stroke="#000080" stroke-width=".2"/>
<circle cx="121.3" cy="109.4" r=".57" fill="#000080"/>
<circle cx="121.3" cy="109.4" r=".57" fill="none" stroke="#000080" stroke-width=".2"/>
<path d="M98.6 109.4v23.4" fill="none" stroke="#000080" stroke-width=".3"/>
<circle cx="98.6" cy="124.3" r=".57" fill="#000080"/>
<circle cx="98.6" cy="124.3" r=".57" fill="none" stroke="#000080" stroke-width=".2"/>
<circle cx="98.6" cy="109.4" r=".57" fill="#000080"/>
<circle cx="98.6" cy="109.4" r=".57" fill="none" stroke="#000080" stroke-width=".2"/>
<path d="M143.9 109.4v23.4" fill="none" stroke="#000080" stroke-width=".3"/>
<circle cx="143.9" cy="124.3" r=".57" fill="#000080"/>
<circle cx="143.9" cy="124.3" r=".57" fill="none" stroke="#000080" stroke-width=".2"/>
<circle cx="143.9" cy="109.4" r=".57" fill="#000080"/>
<circle cx="143.9" cy="109.4" r=".57" fill="none" stroke="#000080" stroke-width=".2"/>
<path d="M170.7 138.3h22.7v6.4l-2.8 2.8h-19.9z" fill-rule="evenodd" fill="#e0ddd7"/>
<path d="M170.7 138.3h22.7v6.4l-2.8 2.8h-19.9z" fill="none" stroke="#bfbdba" stroke-width=".2"/>
<path d="M170.2 137.7h22.6v6.4l-2.8 2.8h-19.8z" fill-rule="evenodd" fill="#ffff96"/>
<path d="M170.2 137.7h22.6v6.4l-2.8 2.8h-19.8z" fill="none" stroke="#000" stroke-width=".2"/>
<path d="M190 144.1h2.8l-2.8 2.8z" fill="#f2f0d8"/>
<path d="M190 144.1h2.8l-2.8 2.8z" fill="none" stroke="#bfbdba" stroke-width=".2"/>
<path d="M171 138.3l.6 .8h-1.2z" fill="#ffcc78"/>
<path d="M171 138.3l.6 .8h-1.2z" fill="none" stroke="#300" stroke-width=".2"/>
<text font-size="6.1" fill="#f00" x="177" y="192.3">CONTROLLER PANEL</text>
<g font-size="2.8" fill="#f00">
<text x="104.9" y="118">START</text>
<text x="131.2" y="118">#0</text>
<text x="151" y="118">STOP</text>
</g>
<g font-size="2.5">
<text x="37.7" y="5.3">1</text>
<text x="104.8" y="5.3">2</text>
<text x="172.3" y="5.3">3</text>
<text x="239.5" y="5.3">4</text>
<text x="6.9" y="29.1">A</text>
<text x="270.6" y="29.1">A</text>
<text x="7" y="82.3">B</text>
<text x="270.8" y="82.3">B</text>
<text x="7" y="135.4">C</text>
<text x="270.7" y="135.4">C</text>
<text x="171.6" y="141.4">No pull down</text>
<text x="171.6" y="144.3">resistor for row</text>
<text x="6.9" y="188.6">D</text>
<text x="170.9" y="188.2">Title</text>
<text x="270.7" y="188.6">D</text>
<text x="170.9" y="196.7">Size</text>
<text x="185" y="196.7">Number</text>
<text x="241.8" y="196.7">Revision</text>
<text x="172.3" y="201">A</text>
<text x="170.9" y="205.2">Date:</text>
<text x="170.9" y="208.1">File:</text>
<text x="183.6" y="205.2">8/04/2023</text>
<text x="183.7" y="208.1">D:\Workspace\..\Keypad.SchDoc</text>
<text x="227.6" y="205.2">Sheet4of6</text>
<text x="227.6" y="208.1">Drawn By:KΞVIN HOΛNG</text>
<text x="37.7" y="212.3">1</text>
<text x="104.8" y="212.3">2</text>
<text x="172.3" y="212.3">3</text>
<text x="239.5" y="212.3">4</text>
</g>
<g font-size="2.5" fill="#000080">
<text x="104" y="77.8">S1 #1</text>
<text x="126.7" y="77.8">S2 #2</text>
<text x="149.3" y="77.8">S3 #3</text>
<text x="104" y="84.2">B3F-4055</text>
<text x="126.7" y="84.2">B3F-4055</text>
<text x="149.3" y="84.2">B3F-4055</text>
<text x="187" y="87.5">Schematic[3C], Micro_Controller[3C]</text>
<text x="104" y="92">S4 #4</text>
<text x="126.7" y="92">S5 #5</text>
<text x="149.3" y="92">S6 #6</text>
<text x="104" y="98.3">B3F-4055</text>
<text x="126.7" y="98.3">B3F-4055</text>
<text x="149.3" y="98.3">B3F-4055</text>
<text x="187" y="101.7">Schematic[3C], Micro_Controller[3C]</text>
<text x="104" y="106.2">S7 #7</text>
<text x="126.7" y="106.2">S8 #8</text>
<text x="149.3" y="106.2">S9 #9</text>
<text x="104" y="112.5">B3F-4055</text>
<text x="126.7" y="112.5">B3F-4055</text>
<text x="149.3" y="112.5">B3F-4055</text>
<text x="187" y="115.9">Schematic[3C], Micro_Controller[3C]</text>
<text x="104" y="121">S10</text>
<text x="127.3" y="121">S11</text>
<text x="149.3" y="121">S12</text>
<text x="104" y="127.4">B3F-4055</text>
<text x="127.3" y="127.4">B3F-4055</text>
<text x="149.3" y="127.4">B3F-4055</text>
<text x="187" y="130.8">Schematic[3C], Micro_Controller[3C]</text>
<text x="99.4" y="192.4" transform="rotate(-90 99.4 192.4)">Schematic[3C], Micro_Controller[3C]</text>
<text x="122.1" y="192.4" transform="rotate(-90 122.1 192.4)">Schematic[3C], Micro_Controller[3C]</text>
<text x="144.8" y="192.4" transform="rotate(-90 144.8 192.4)">Schematic[3C], Micro_Controller[3C]</text>
</g>
<g font-size="2.5" fill="#800000">
<text x="175.4" y="87.5">ROW_1</text>
<text x="175.2" y="101.7">ROW_2</text>
<text x="175.3" y="115.9">ROW_3</text>
<text x="175.2" y="130.8">ROW_4</text>
<text x="99.4" y="148.9" transform="rotate(-90 99.4 148.9)">COLUMN_1</text>
<text x="122.1" y="149.1" transform="rotate(-90 122.1 149.1)">COLUMN_2</text>
<text x="144.8" y="149.1" transform="rotate(-90 144.8 149.1)">COLUMN_3</text>
</g>
</svg>
